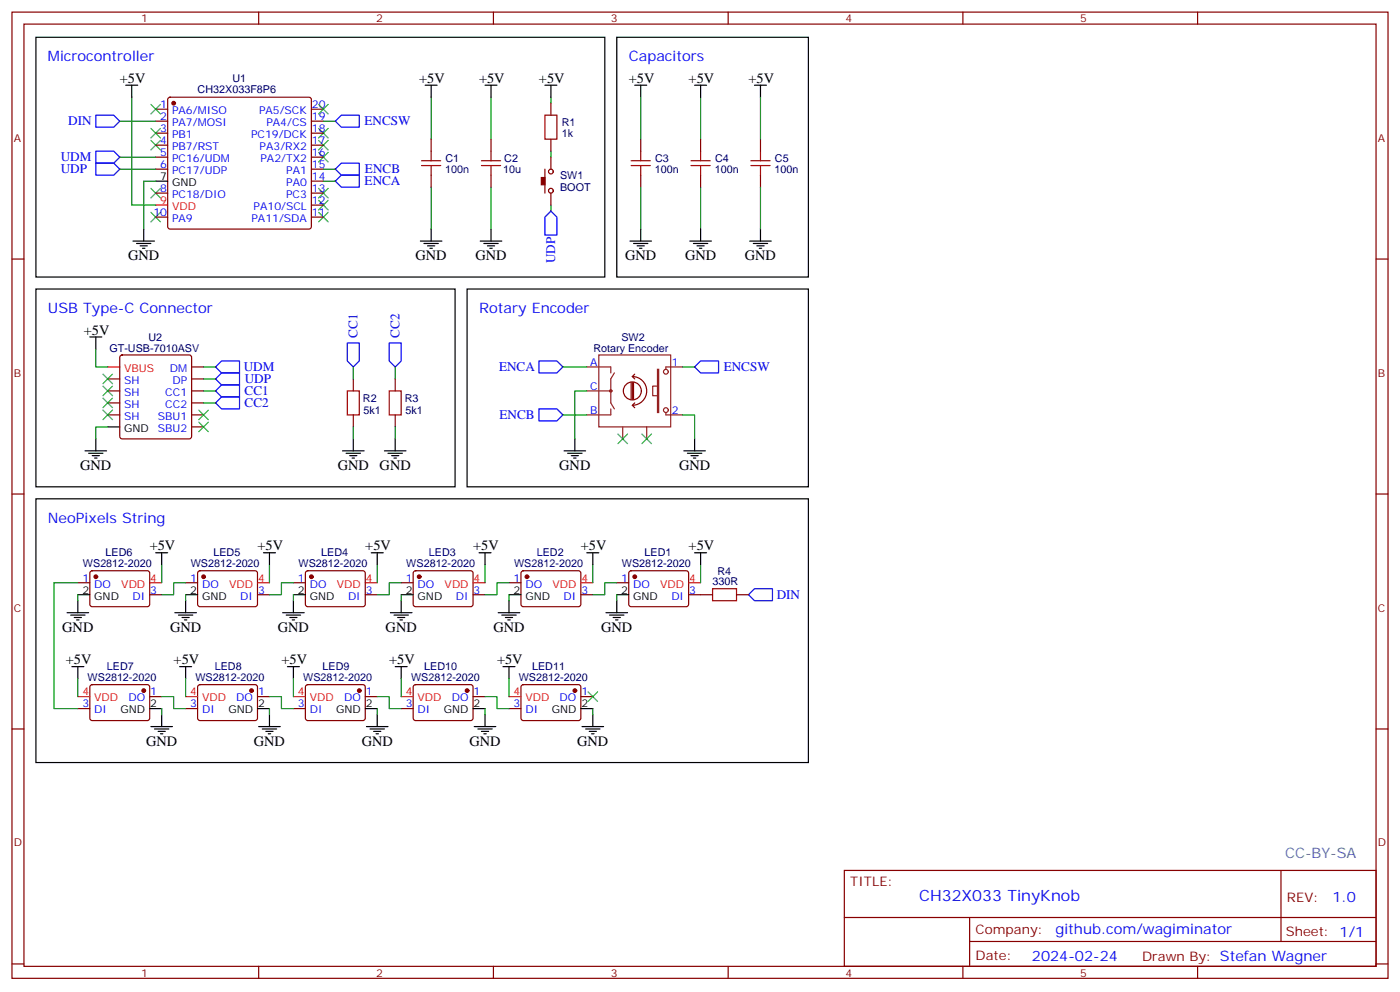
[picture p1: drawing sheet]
<svg xmlns="http://www.w3.org/2000/svg" width="412mm" height="292mm" viewBox="0 0 412 292" stroke-linecap="round" stroke-linejoin="round" font-family="sans-serif">
<g fill="none" stroke="#870000" stroke-width=".35">
<path d="M3.5 3.6h405.4v284.3h-405.4zM7.1 7.1h398.2v277.3h-398.2zM76.2 3.6v3.5M145.3 3.6v3.5M214.5 3.6v3.5M283.6 3.6v3.5M352.8 3.6v3.5M45.9 32.1h3.5M45.9 35.7h3.5M45.9 39.2h3.5M49.6 28.8l.5-.2h40.9l.5 .2 .2 .5v37.4l-.2 .5-.5 .2h-40.9l-.5-.2-.2-.5v-37.4zM91.7 32.1h3.5"/>
<path d="M91.7 35.7h3.5M91.7 39.2h3.5M162.3 30.4v3.5M45.9 42.7h3.5M45.9 46.2h3.5M45.9 49.8h3.5M45.9 56.8h3.5M91.7 42.7h3.5M91.7 46.2h3.5M91.7 49.8h3.5M91.7 56.8h3.5M91.7 53.3h3.5"/>
<path d="M127 41v3.5M127 51.5v3.6M144.6 41v3.5M144.6 51.5v3.6M160.5 49.8v7M162.3 41v3.5M162.3 46.2v3.6M162.3 56.8v3.6M188.7 41v3.5M188.7 51.5v3.6M206.4 41v3.5M206.4 51.5v3.6"/>
<path d="M224 41v3.5M224 51.5v3.6M3.5 76.2h3.6M45.9 63.9h3.5M91.7 63.9h3.5M91.7 60.4h3.5M405.3 76.2h3.6M31.7 111.5h3.6M31.7 118.6h3.6M31.7 115h3.6M35.5 104.7l.5-.2h19.7l.5 .2 .2 .5v23.2l-.2 .5-.5 .3h-19.7l-.5-.3-.2-.5v-23.2zM56.4 111.5h3.6"/>
<path d="M56.4 118.6h3.6M56.4 108h3.6M56.4 115h3.6M104.1 111.5v3.5M116.4 111.5v3.5M31.7 122.1h3.6M56.4 122.1h3.6M56.4 125.6h3.6M104.1 122.1v3.5M116.4 122.1v3.5M3.5 145.4h3.6M405.3 145.4h3.6"/>
<path d="M22.9 171.5h3.6M26.7 168.2l.5-.2h16.5l.4 .7-.1 9.4-.6 .4h-16.5l-.4-.7v-9.1zM44.1 175h3.5M54.7 171.5h3.5M58.4 168.2l.5-.2h16.5l.4 .7v9.4l-.7 .4h-16.5l-.4-.7v-9.1zM75.8 175h3.6M86.4 171.5h3.6M90.2 168.2l.5-.2h16.5l.4 .7-.1 9.4-.6 .4h-16.5l-.4-.7v-9.1zM107.6 175h3.5M118.2 171.5h3.5M121.9 168.2l.5-.2h16.5l.4 .7v9.4l-.7 .4h-16.5l-.4-.7v-9.1zM139.3 175h3.6"/>
<path d="M149.9 171.5h3.6M153.7 168.2l.5-.2h16.5l.4 .7-.1 9.4-.6 .4h-16.5l-.4-.7v-9.1zM171.1 175h3.5M181.7 171.5h3.5M185.4 168.2l.5-.2h16.5l.4 .7v9.4l-.7 .4h-16.5l-.4-.7v-9.1zM202.8 175h7.1M217 175h3.5M3.5 214.5h3.6M22.9 208.5h3.6M26.7 201.7l.5-.2h16.5l.4 .7-.1 9.4-.6 .5-16.5-.1-.4-.7v-9.1zM44.1 205h3.5M54.7 208.5h3.5"/>
<path d="M58.4 201.7l.5-.2h16.5l.4 .7v9.4l-.7 .5-16.5-.1-.4-.7v-9.1zM75.8 205h3.6M86.4 208.5h3.6M90.2 201.7l.5-.2h16.5l.4 .7-.1 9.4-.6 .5-16.5-.1-.4-.7v-9.1zM107.6 205h3.5M118.2 208.5h3.5M121.9 201.7l.5-.2h16.5l.4 .7v9.4l-.7 .5-16.5-.1-.4-.7v-9.1zM139.3 205h3.6M149.9 208.5h3.6M153.7 201.7l.5-.2h16.5l.4 .7-.1 9.4-.6 .5-16.5-.1-.4-.7v-9.1zM171.1 205h3.5M405.3 214.5h3.6"/>
<path d="M248.7 256.2h156.6v28.2h-156.6zM377.3 256.2v20.9M248.7 270h156.5M285.6 277.1h119.6M285.6 270v14.1M3.5 283.7h3.6M76.2 284.4v3.5M145.3 284.4v3.5M214.5 284.4v3.5M283.6 284.4v3.5M352.8 284.4v3.5M405.3 283.7h3.6"/>
<circle cx="162.3" cy="50.5" r=".71"/>
<circle cx="162.3" cy="56.1" r=".71"/>
</g>
<g fill="none" stroke="#000" stroke-width=".35">
<path d="M10.6 11h167.6v70.5h-167.6zM181.7 11h56.4v70.5h-56.4zM37 25.1h3.6M38.8 25.1v3.5M125.2 25.1h3.6M127 25.1v3.5M142.9 25.1h3.5M144.6 25.1v3.5M160.5 25.1h3.5M162.3 25.1v3.5M187 25.1h3.5M188.7 25.1v3.5"/>
<path d="M204.6 25.1h3.5M206.4 25.1v3.5M222.2 25.1h3.6M224 25.1v3.5M45.9 53.3h3.5M39.2 70.9h6.3M40.2 71.6h4.2M41.3 72.4h2.1M42 73.1h.7M42.3 67.4v3.5M123.8 70.9h6.4M124.9 71.6h4.2"/>
<path d="M125.9 72.4h2.2M126.6 73.1h.8M127 67.4v3.5M141.5 70.9h6.3M142.5 71.6h4.3M143.6 72.4h2.1M144.3 73.1h.7M144.6 67.4v3.5M185.6 70.9h6.3M186.6 71.6h4.3M187.7 72.4h2.1M188.4 73.1h.7"/>
<path d="M188.7 67.4v3.5M203.2 70.9h6.3M204.3 71.6h4.2M205.3 72.4h2.1M206 73.1h.7M206.4 67.4v3.5M220.8 70.9h6.4M221.9 71.6h4.2M223 72.4h2.1M223.7 73.1h.7M224 67.4v3.5M10.6 85.1h123.5v58.2h-123.5z"/>
<path d="M26.5 99.2h3.5M28.2 99.2v3.5M137.6 85.1h100.5v58.2h-100.5zM25 132.7h6.4M26.1 133.4h4.2M27.2 134.1h2.1M27.9 134.8h.7M28.2 129.2v3.5M31.7 125.6h3.6M100.9 132.7h6.3M102 133.4h4.2M103 134.1h2.1"/>
<path d="M103.7 134.8h.7M104.1 129.2v3.5M113.2 132.7h6.4M114.3 133.4h4.2M115.4 134.1h2.1M116.1 134.8h.7M116.4 129.2v3.5M166.2 132.7h6.3M167.2 133.4h4.2M168.3 134.1h2.1M169 134.8h.7M169.3 129.2v3.5"/>
<path d="M201.4 132.7h6.4M202.5 133.4h4.2M203.6 134.1h2.1M204.3 134.8h.7M204.6 129.2v3.5M10.6 146.8h227.5v77.6h-227.5zM22.9 175h3.6M22.9 176.8v3.5M45.9 162.7h3.5M47.6 162.7v3.5M54.7 175h3.5M54.7 176.8v3.5"/>
<path d="M77.6 162.7h3.5M79.4 162.7v3.5M86.4 175h3.6M86.4 176.8v3.5M109.4 162.7h3.5M111.1 162.7v3.5M118.2 175h3.5M118.2 176.8v3.5M141.1 162.7h3.5M142.9 162.7v3.5M149.9 175h3.6M149.9 176.8v3.5"/>
<path d="M172.9 162.7h3.5M174.6 162.7v3.5M181.7 175h3.5M181.7 176.8v3.5M204.6 162.7h3.5M206.4 162.7v3.5M19.8 180.3h6.3M20.8 181h4.2M21.2 196.2h3.5M21.9 181.7h2.1M22.6 182.4h.7M22.9 196.2v3.5"/>
<path d="M51.5 180.3h6.4M52.6 181h4.2M52.9 196.2h3.5M53.6 181.7h2.1M54.3 182.4h.7M54.7 196.2v3.5M83.3 180.3h6.3M84.3 181h4.2M84.7 196.2h3.5M85.4 181.7h2.1M86.1 182.4h.7M86.4 196.2v3.5"/>
<path d="M115 180.3h6.4M116.1 181h4.2M116.4 196.2h3.5M117.1 181.7h2.1M117.8 182.4h.7M118.2 196.2v3.5M146.8 180.3h6.3M147.8 181h4.2M148.2 196.2h3.5M148.9 181.7h2.1M149.6 182.4h.7M149.9 196.2v3.5"/>
<path d="M178.5 180.3h6.4M179.6 181h4.2M180.6 181.7h2.1M181.3 182.4h.7M44.1 208.5h3.5M44.4 213.8h6.4M45.5 214.5h4.2M46.6 215.2h2.1M47.3 215.9h.7M47.6 210.3v3.5M75.8 208.5h3.6M76.2 213.8h6.3"/>
<path d="M77.3 214.5h4.2M78.3 215.2h2.1M79 215.9h.7M79.4 210.3v3.5M107.6 208.5h3.5M107.9 213.8h6.4M109 214.5h4.2M110.1 215.2h2.1M110.8 215.9h.7M111.1 210.3v3.5M139.3 208.5h3.6M139.7 213.8h6.3"/>
<path d="M140.8 214.5h4.2M141.8 215.2h2.1M142.5 215.9h.7M142.9 210.3v3.5M171.1 208.5h3.5M171.4 213.8h6.4M172.5 214.5h4.2M173.6 215.2h2.1M174.3 215.9h.7M174.6 210.3v3.5"/>
</g>
<g fill="none" stroke="#8c2424" stroke-width=".35">
<path d="M172.9 108h7v1.7M172.9 115h7M176.4 104.5h21.2v21.1h-21.2zM181 109.7l-1.1 1.8v7.1l1.1 1.7M193.7 108.7h.3v12.7h-.3zM193.7 113.6h-1.4v2.9h1.4M201.1 108h-5v.7M179.9 120.3v1.8h-7M183.4 125.6v3.6M190.5 125.6v3.6M196.1 121.4v.7h5"/>
<circle cx="179.9" cy="115" r=".35"/>
<circle cx="196.1" cy="109.4" r=".71"/>
<circle cx="196.1" cy="120.7" r=".71"/>
</g>
<path d="M185.9 112.6v4.9M186.3 110.8a4.2 4.2 0 0 1 4.2 4.2 4.2 4.2 0 0 1-4.2 4.3M186.3 119.3l.7 .7M186.3 112.6v4.9M186.3 110.8l.7 .7M186.6 112.6v4.9M187 118.6l-.7 .7M187 110.1l-.7 .7M188.9 115a2.65 2.65 0 0 0-3.7-2.4 2.65 2.65 0 0 0-.6 4.5 2.65 2.65 0 0 0 4.2-1.4l.1-.5" fill="none" stroke="#850000" stroke-width=".35"/>
<g fill="none" stroke="#00f" stroke-width=".35">
<path d="M28.2 33.9h5.3l1.8 1.8-1.8 1.7h-5.3zM100.5 33.9h5.3v3.5h-5.3l-1.7-1.7zM28.2 44.5h5.3l1.8 1.7-1.8 1.8h-5.3zM28.2 48h5.3l1.8 1.8-1.8 1.7h-5.3zM98.8 49.8l1.7-1.8h5.3v3.5h-5.3zM98.8 53.3l1.7-1.8h5.3v3.6h-5.3zM162.3 62.1l1.7 1.8v5.3h-3.5v-5.3zM63.5 108l1.8-1.8h5.3v3.5h-5.3zM63.5 115l1.8-1.7h5.3v3.5h-5.3zM63.5 118.6l1.8-1.8h5.3v3.5h-5.3zM65.3 109.7h5.3v3.6h-5.3l-1.8-1.8zM102.3 100.9h3.5v5.3l-1.7 1.8-1.8-1.8z"/>
<path d="M114.7 100.9h3.5v5.3l-1.8 1.8-1.7-1.8zM158.7 106.2h5.3l1.8 1.8-1.8 1.7h-5.3zM204.6 108l1.8-1.8h5.3v3.5h-5.3zM158.7 120.3h5.3l1.8 1.8-1.8 1.8h-5.3zM220.5 175l1.7-1.8h5.3v3.6h-5.3z"/>
</g>
<g fill="none" stroke="#008700" stroke-width=".35">
<path d="M35.3 35.7h10.6M38.8 28.6v31.8h7.1M95.2 35.7h3.6M127 28.6v12.4M144.6 28.6v12.4M162.3 28.6v1.8M188.7 28.6v12.4M206.4 28.6v12.4M224 28.6v12.4M35.3 49.8h10.6M35.3 46.2h10.6M45.9 53.3h-3.6v14.1"/>
<path d="M95.2 49.8h3.6M95.2 53.3h3.6M127 55.1v12.3M144.6 55.1v12.3M162.3 44.5v1.7M188.7 55.1v12.3M206.4 55.1v12.3M224 55.1v12.3M162.3 60.4v1.7M28.2 102.7v5.3h3.5M60 108h3.5M60 111.5h3.5"/>
<path d="M60 115h3.5M60 118.6h3.5M104.1 108v3.5M116.4 108v3.5M165.8 108h7.1M172.9 115h-3.6v14.2M201.1 108h3.5M31.7 125.6h-3.5v3.6M104.1 125.6v3.6M116.4 125.6v3.6M165.8 122.1h7.1M201.1 122.1h3.5v7.1"/>
<path d="M22.9 171.5h-7v37h7M22.9 175v1.8M47.6 166.2v5.3M54.7 171.5h-3.5v3.5h-3.6M54.7 175v1.8M79.4 166.2v5.3M86.4 171.5h-3.5v3.5h-3.5M86.4 175v1.8M111.1 166.2v5.3M118.2 171.5h-3.5v3.5h-3.6M118.2 175v1.8M142.9 166.2v5.3"/>
<path d="M149.9 171.5h-3.5v3.5h-3.5M149.9 175v1.8M174.6 166.2v5.3M181.7 171.5h-3.5v3.5h-3.6M181.7 175v1.8M206.4 166.2v5.3M22.9 199.7v5.3M54.7 199.7v5.3M86.4 199.7v5.3M118.2 199.7v5.3M149.9 199.7v5.3M47.6 205h3.6v3.5h3.5"/>
<path d="M47.6 208.5v1.8M79.4 205h3.5v3.5h3.5M79.4 208.5v1.8M111.1 205h3.6v3.5h3.5M111.1 208.5v1.8M142.9 205h3.5v3.5h3.5M142.9 208.5v1.8M174.6 208.5v1.8"/>
</g>
<g fill="none" stroke="#3c3" stroke-width=".35">
<path d="M44.4 37.8l2.9 2.8M44.4 30.7l2.9 2.8M47.3 37.8l-2.9 2.8M47.3 30.7l-2.9 2.8M93.8 37.8l2.9 2.8M93.8 30.7l2.9 2.8M96.7 37.8l-2.9 2.8M96.7 30.7l-2.9 2.8M44.4 55.4l2.9 2.8M44.4 41.3l2.9 2.8M47.3 55.4l-2.9 2.8M47.3 41.3l-2.9 2.8"/>
<path d="M93.8 58.9l2.9 2.9M93.8 55.4l2.9 2.8M93.8 44.8l2.9 2.9M93.8 41.3l2.9 2.8M96.7 58.9l-2.9 2.9M96.7 55.4l-2.9 2.8M96.7 44.8l-2.9 2.9M96.7 41.3l-2.9 2.8M44.4 62.5l2.9 2.8M47.3 62.5l-2.9 2.8M93.8 62.5l2.9 2.8M96.7 62.5l-2.9 2.8"/>
<path d="M30.3 110.1l2.9 2.8M30.3 113.6l2.9 2.9M30.3 117.2l2.9 2.8M33.2 110.1l-2.9 2.8M33.2 113.6l-2.9 2.9M33.2 117.2l-2.9 2.8M30.3 120.7l2.9 2.8M33.2 120.7l-2.9 2.8M58.6 120.7l2.8 2.8M58.6 124.2l2.8 2.8M61.4 120.7l-2.8 2.8M61.4 124.2l-2.8 2.8"/>
<path d="M182 127.7l2.9 2.9M184.9 127.7l-2.9 2.9M189.1 127.7l2.8 2.9M191.9 127.7l-2.8 2.9M173.2 203.6l2.8 2.8M176 203.6l-2.8 2.8"/>
</g>
<g fill="none" stroke="#a10000" stroke-width=".35">
<path d="M160.5 33.9h3.5v7.1h-3.5zM124.2 47.3h5.6M124.2 48.7h5.6M127 44.5v2.8M127 48.7v2.8M141.8 47.3h5.7M141.8 48.7h5.7M144.6 44.5v2.8M144.6 48.7v2.8M185.9 47.3h5.7M185.9 48.7h5.7M188.7 44.5v2.8"/>
<path d="M188.7 48.7v2.8M203.6 47.3h5.6M203.6 48.7h5.6M206.4 44.5v2.8M206.4 48.7v2.8M221.2 47.3h5.6M221.2 48.7h5.6M224 44.5v2.8M224 48.7v2.8M102.3 115h3.5v7.1h-3.5zM114.7 115h3.5v7.1h-3.5zM209.9 173.2h7.1v3.6h-7.1z"/>
</g>
<g fill="#870000" stroke="#870000" stroke-width=".35">
<path d="M159.5 52.2h1v2.2h-1z"/>
<circle cx="51.2" cy="30.4" r=".53"/>
<circle cx="187" cy="169.7" r=".53"/>
<circle cx="155.2" cy="169.7" r=".53"/>
<circle cx="123.5" cy="169.7" r=".53"/>
<circle cx="91.7" cy="169.7" r=".53"/>
<circle cx="60" cy="169.7" r=".53"/>
<circle cx="28.2" cy="169.7" r=".53"/>
<circle cx="42.3" cy="203.2" r=".53"/>
<circle cx="74.1" cy="203.2" r=".53"/>
<circle cx="105.8" cy="203.2" r=".53"/>
<circle cx="137.6" cy="203.2" r=".53"/>
<circle cx="169.3" cy="203.2" r=".53"/>
</g>
<g fill="none" stroke="#f00" stroke-width=".35">
<path d="M45.9 60.4h3.5M31.7 108h3.6M44.1 171.5h3.5M75.8 171.5h3.6M107.6 171.5h3.5M139.3 171.5h3.6M171.1 171.5h3.5M202.8 171.5h3.6M22.9 205h3.6M54.7 205h3.5M86.4 205h3.6M118.2 205h3.5"/>
<path d="M149.9 205h3.6"/>
</g>
<text font-size="4.6" fill="#00f" x="270.8" y="265.2">CH32X033 TinyKnob</text>
<g font-size="4.2" fill="#00f">
<text x="14.1" y="18">Microcontroller</text>
<text x="185.2" y="18">Capacitors</text>
<text x="14.1" y="92.1">USB Type-C Connector</text>
<text x="141.1" y="92.1">Rotary Encoder</text>
<text x="14.1" y="153.8">NeoPixels String</text>
<text x="392.5" y="265.4">1.0</text>
<text x="310.9" y="275">github.com/wagiminator</text>
<text x="304" y="282.8">2024-02-24</text>
</g>
<g font-size="4.2">
<text x="35.3" y="24.4">+5V</text>
<text x="123.5" y="24.4">+5V</text>
<text x="141.1" y="24.4">+5V</text>
<text x="158.7" y="24.4">+5V</text>
<text x="185.2" y="24.4">+5V</text>
<text x="202.8" y="24.4">+5V</text>
<text x="220.5" y="24.4">+5V</text>
<text x="37.7" y="76.6">GND</text>
<text x="122.4" y="76.6">GND</text>
<text x="140.1" y="76.6">GND</text>
<text x="184.1" y="76.6">GND</text>
<text x="201.8" y="76.6">GND</text>
<text x="219.4" y="76.6">GND</text>
<text x="24.7" y="98.5">+5V</text>
<text x="23.6" y="138.3">GND</text>
<text x="99.5" y="138.3">GND</text>
<text x="111.8" y="138.3">GND</text>
<text x="164.7" y="138.3">GND</text>
<text x="200" y="138.3">GND</text>
<text x="44.1" y="162">+5V</text>
<text x="75.8" y="162">+5V</text>
<text x="107.6" y="162">+5V</text>
<text x="139.3" y="162">+5V</text>
<text x="171.1" y="162">+5V</text>
<text x="202.8" y="162">+5V</text>
<text x="18.3" y="185.9">GND</text>
<text x="50.1" y="185.9">GND</text>
<text x="81.8" y="185.9">GND</text>
<text x="113.6" y="185.9">GND</text>
<text x="145.3" y="185.9">GND</text>
<text x="177.1" y="185.9">GND</text>
<text x="19.4" y="195.5">+5V</text>
<text x="51.2" y="195.5">+5V</text>
<text x="82.9" y="195.5">+5V</text>
<text x="114.7" y="195.5">+5V</text>
<text x="146.4" y="195.5">+5V</text>
<text x="43" y="219.5">GND</text>
<text x="74.8" y="219.5">GND</text>
<text x="106.5" y="219.5">GND</text>
<text x="138.3" y="219.5">GND</text>
<text x="170" y="219.5">GND</text>
</g>
<text font-size="4.2" fill="#0099b0" x="378.5" y="252.6">CC-BY-SA</text>
<g font-size="3.9" fill="#00f">
<text x="20.1" y="36.9">DIN</text>
<text x="107.4" y="36.9">ENCSW</text>
<text x="17.9" y="47.5">UDM</text>
<text x="17.9" y="51">UDP</text>
<text x="107.5" y="51">ENCB</text>
<text x="107.4" y="54.6">ENCA</text>
<text x="163.5" y="77.4" transform="rotate(-90 163.5 77.4)">UDP</text>
<text x="105.3" y="99.4" transform="rotate(-90 105.3 99.4)">CC1</text>
<text x="117.6" y="99.4" transform="rotate(-90 117.6 99.4)">CC2</text>
<text x="71.8" y="109.3">UDM</text>
<text x="72.1" y="112.8">UDP</text>
<text x="147" y="109.3">ENCA</text>
<text x="213.2" y="109.3">ENCSW</text>
<text x="72" y="116.3">CC1</text>
<text x="72" y="119.8">CC2</text>
<text x="147.1" y="123.4">ENCB</text>
<text x="228.8" y="176.3">DIN</text>
</g>
<g font-size="3.9" fill="#800">
<text x="250.5" y="260.7">TITLE:</text>
<text x="379.1" y="265.4">REV:</text>
<text x="287.4" y="274.9">Company:</text>
<text x="378.7" y="275.6">Sheet: 1/1</text>
<text x="287.4" y="282.6">Date:</text>
<text x="336.4" y="282.7">Drawn By: Stefan Wagner</text>
</g>
<g font-size="3.2" fill="#800">
<text x="41.6" y="6.6">1</text>
<text x="110.8" y="6.6">2</text>
<text x="179.9" y="6.6">3</text>
<text x="249.1" y="6.6">4</text>
<text x="318.2" y="6.6">5</text>
<text x="4.1" y="41.7">A</text>
<text x="405.9" y="41.7">A</text>
<text x="4.1" y="110.8">B</text>
<text x="405.9" y="110.8">B</text>
<text x="4.1" y="180">C</text>
<text x="405.9" y="180">C</text>
<text x="4.1" y="249.1">D</text>
<text x="405.9" y="249.1">D</text>
<text x="41.6" y="287.4">1</text>
<text x="110.8" y="287.4">2</text>
<text x="179.9" y="287.4">3</text>
<text x="249.1" y="287.4">4</text>
<text x="318.2" y="287.4">5</text>
</g>
<g font-size="3.2" fill="#000080">
<text x="58.2" y="27.3">CH32X033F8P6</text>
<text x="68.5" y="24.2">U1</text>
<text x="165.5" y="40.3">1k</text>
<text x="165.5" y="37.2">R1</text>
<text x="131.2" y="47.8">C1</text>
<text x="148.5" y="47.7">C2</text>
<text x="193" y="47.8">C3</text>
<text x="210.6" y="47.8">C4</text>
<text x="228.3" y="47.8">C5</text>
<text x="131.2" y="51">100n</text>
<text x="148.2" y="50.9">10u</text>
<text x="165" y="52.7">SW1</text>
<text x="192.9" y="51">100n</text>
<text x="210.5" y="51">100n</text>
<text x="228.2" y="51">100n</text>
<text x="165" y="56.2">BOOT</text>
<text x="43.8" y="100.2">U2</text>
<text x="183.1" y="100.3">SW2</text>
<text x="32.2" y="103.5">GT-USB-7010ASV</text>
<text x="174.8" y="103.5">Rotary Encoder</text>
<text x="106.9" y="118.3">R2</text>
<text x="119.3" y="118.3">R3</text>
<text x="107.1" y="121.8">5k1</text>
<text x="119.4" y="121.8">5k1</text>
<text x="24.4" y="166.9">WS2812-2020</text>
<text x="31.1" y="163.5">LED6</text>
<text x="56.2" y="166.9">WS2812-2020</text>
<text x="62.9" y="163.5">LED5</text>
<text x="87.9" y="166.9">WS2812-2020</text>
<text x="94.6" y="163.5">LED4</text>
<text x="119.7" y="166.9">WS2812-2020</text>
<text x="126.4" y="163.5">LED3</text>
<text x="151.4" y="166.9">WS2812-2020</text>
<text x="158.1" y="163.5">LED2</text>
<text x="183.2" y="166.9">WS2812-2020</text>
<text x="189.9" y="163.5">LED1</text>
<text x="209.8" y="172.3">330R</text>
<text x="211.3" y="169.1">R4</text>
<text x="31.5" y="197.1">LED7</text>
<text x="63.3" y="197.1">LED8</text>
<text x="95" y="197.1">LED9</text>
<text x="125" y="197.1">LED10</text>
<text x="156.7" y="197.1">LED11</text>
<text x="25.8" y="200.5">WS2812-2020</text>
<text x="57.6" y="200.5">WS2812-2020</text>
<text x="89.3" y="200.5">WS2812-2020</text>
<text x="121.1" y="200.5">WS2812-2020</text>
<text x="152.8" y="200.5">WS2812-2020</text>
</g>
<g font-size="3.2" fill="#00f">
<text x="47.2" y="31.8">1</text>
<text x="47.2" y="35.3">2</text>
<text x="50.7" y="33.5">PA6/MISO</text>
<text x="76.3" y="33.5">PA5/SCK</text>
<text x="91.9" y="35.3">19</text>
<text x="91.9" y="31.8">20</text>
<text x="47.2" y="38.8">3</text>
<text x="50.7" y="37.1">PA7/MOSI</text>
<text x="50.7" y="40.6">PB1</text>
<text x="74" y="40.6">PC19/DCK</text>
<text x="78.5" y="37.1">PA4/CS</text>
<text x="91.9" y="38.8">18</text>
<text x="47.2" y="42.4">4</text>
<text x="47.2" y="45.9">5</text>
<text x="50.7" y="44.1">PB7/RST</text>
<text x="50.7" y="47.7">PC16/UDM</text>
<text x="76.5" y="44.1">PA3/RX2</text>
<text x="76.7" y="47.7">PA2/TX2</text>
<text x="91.9" y="45.9">16</text>
<text x="91.9" y="42.4">17</text>
<text x="47.2" y="49.4">6</text>
<text x="50.7" y="51.2">PC17/UDP</text>
<text x="84.3" y="51.2">PA1</text>
<text x="91.9" y="53">14</text>
<text x="91.9" y="49.4">15</text>
<text x="47.2" y="56.5">8</text>
<text x="50.7" y="58.2">PC18/DIO</text>
<text x="84.3" y="58.2">PC3</text>
<text x="84.3" y="54.7">PA0</text>
<text x="91.9" y="56.5">13</text>
<text x="45.2" y="63.5">10</text>
<text x="50.7" y="65.3">PA9</text>
<text x="74.1" y="65.3">PA11/SDA</text>
<text x="74.7" y="61.8">PA10/SCL</text>
<text x="91.9" y="63.5">11</text>
<text x="91.9" y="60">12</text>
<text x="173.9" y="107.6">A</text>
<text x="197.9" y="107.6">1</text>
<text x="36.6" y="112.9">SH</text>
<text x="50" y="109.4">DM</text>
<text x="50.8" y="112.9">DP</text>
<text x="36.6" y="116.5">SH</text>
<text x="36.6" y="120">SH</text>
<text x="48.7" y="120">CC2</text>
<text x="48.7" y="116.5">CC1</text>
<text x="173.8" y="114.7">C</text>
<text x="36.6" y="123.5">SH</text>
<text x="46.5" y="123.5">SBU1</text>
<text x="173.9" y="121.7">B</text>
<text x="197.9" y="121.7">2</text>
<text x="46.5" y="127">SBU2</text>
<text x="24.3" y="171.1">1</text>
<text x="27.8" y="172.9">DO</text>
<text x="56" y="171.1">1</text>
<text x="59.5" y="172.9">DO</text>
<text x="87.8" y="171.1">1</text>
<text x="91.3" y="172.9">DO</text>
<text x="119.5" y="171.1">1</text>
<text x="123" y="172.9">DO</text>
<text x="151.3" y="171.1">1</text>
<text x="154.8" y="172.9">DO</text>
<text x="183" y="171.1">1</text>
<text x="186.5" y="172.9">DO</text>
<text x="39" y="176.4">DI</text>
<text x="44.3" y="174.7">3</text>
<text x="70.8" y="176.4">DI</text>
<text x="76" y="174.7">3</text>
<text x="102.5" y="176.4">DI</text>
<text x="107.8" y="174.7">3</text>
<text x="134.3" y="176.4">DI</text>
<text x="139.5" y="174.7">3</text>
<text x="166" y="176.4">DI</text>
<text x="171.3" y="174.7">3</text>
<text x="197.8" y="176.4">DI</text>
<text x="203" y="174.7">3</text>
<text x="24.3" y="208.2">3</text>
<text x="27.8" y="209.9">DI</text>
<text x="37.8" y="206.4">DO</text>
<text x="44.3" y="204.6">1</text>
<text x="56" y="208.2">3</text>
<text x="59.5" y="209.9">DI</text>
<text x="69.6" y="206.4">DO</text>
<text x="76" y="204.6">1</text>
<text x="87.8" y="208.2">3</text>
<text x="91.3" y="209.9">DI</text>
<text x="101.3" y="206.4">DO</text>
<text x="107.8" y="204.6">1</text>
<text x="119.5" y="208.2">3</text>
<text x="123" y="209.9">DI</text>
<text x="133.1" y="206.4">DO</text>
<text x="139.5" y="204.6">1</text>
<text x="151.3" y="208.2">3</text>
<text x="154.8" y="209.9">DI</text>
<text x="164.8" y="206.4">DO</text>
<text x="171.3" y="204.6">1</text>
</g>
<g font-size="3.2">
<text x="47.2" y="53">7</text>
<text x="50.7" y="54.7">GND</text>
<text x="36.6" y="127">GND</text>
<text x="24.3" y="174.7">2</text>
<text x="27.8" y="176.4">GND</text>
<text x="56" y="174.7">2</text>
<text x="59.5" y="176.4">GND</text>
<text x="87.8" y="174.7">2</text>
<text x="91.3" y="176.4">GND</text>
<text x="119.5" y="174.7">2</text>
<text x="123" y="176.4">GND</text>
<text x="151.3" y="174.7">2</text>
<text x="154.8" y="176.4">GND</text>
<text x="183" y="174.7">2</text>
<text x="186.5" y="176.4">GND</text>
<text x="35.5" y="209.9">GND</text>
<text x="44.3" y="208.2">2</text>
<text x="67.3" y="209.9">GND</text>
<text x="76" y="208.2">2</text>
<text x="99" y="209.9">GND</text>
<text x="107.8" y="208.2">2</text>
<text x="130.8" y="209.9">GND</text>
<text x="139.5" y="208.2">2</text>
<text x="162.5" y="209.9">GND</text>
<text x="171.3" y="208.2">2</text>
</g>
<g font-size="3.2" fill="#f00">
<text x="47.2" y="60">9</text>
<text x="50.7" y="61.8">VDD</text>
<text x="36.6" y="109.4">VBUS</text>
<text x="35.7" y="172.9">VDD</text>
<text x="44.3" y="171.1">4</text>
<text x="67.5" y="172.9">VDD</text>
<text x="76" y="171.1">4</text>
<text x="99.2" y="172.9">VDD</text>
<text x="107.8" y="171.1">4</text>
<text x="131" y="172.9">VDD</text>
<text x="139.5" y="171.1">4</text>
<text x="162.7" y="172.9">VDD</text>
<text x="171.3" y="171.1">4</text>
<text x="194.5" y="172.9">VDD</text>
<text x="203" y="171.1">4</text>
<text x="24.3" y="204.6">4</text>
<text x="27.8" y="206.4">VDD</text>
<text x="56" y="204.6">4</text>
<text x="59.5" y="206.4">VDD</text>
<text x="87.8" y="204.6">4</text>
<text x="91.3" y="206.4">VDD</text>
<text x="119.5" y="204.6">4</text>
<text x="123" y="206.4">VDD</text>
<text x="151.3" y="204.6">4</text>
<text x="154.8" y="206.4">VDD</text>
</g>
</svg>
